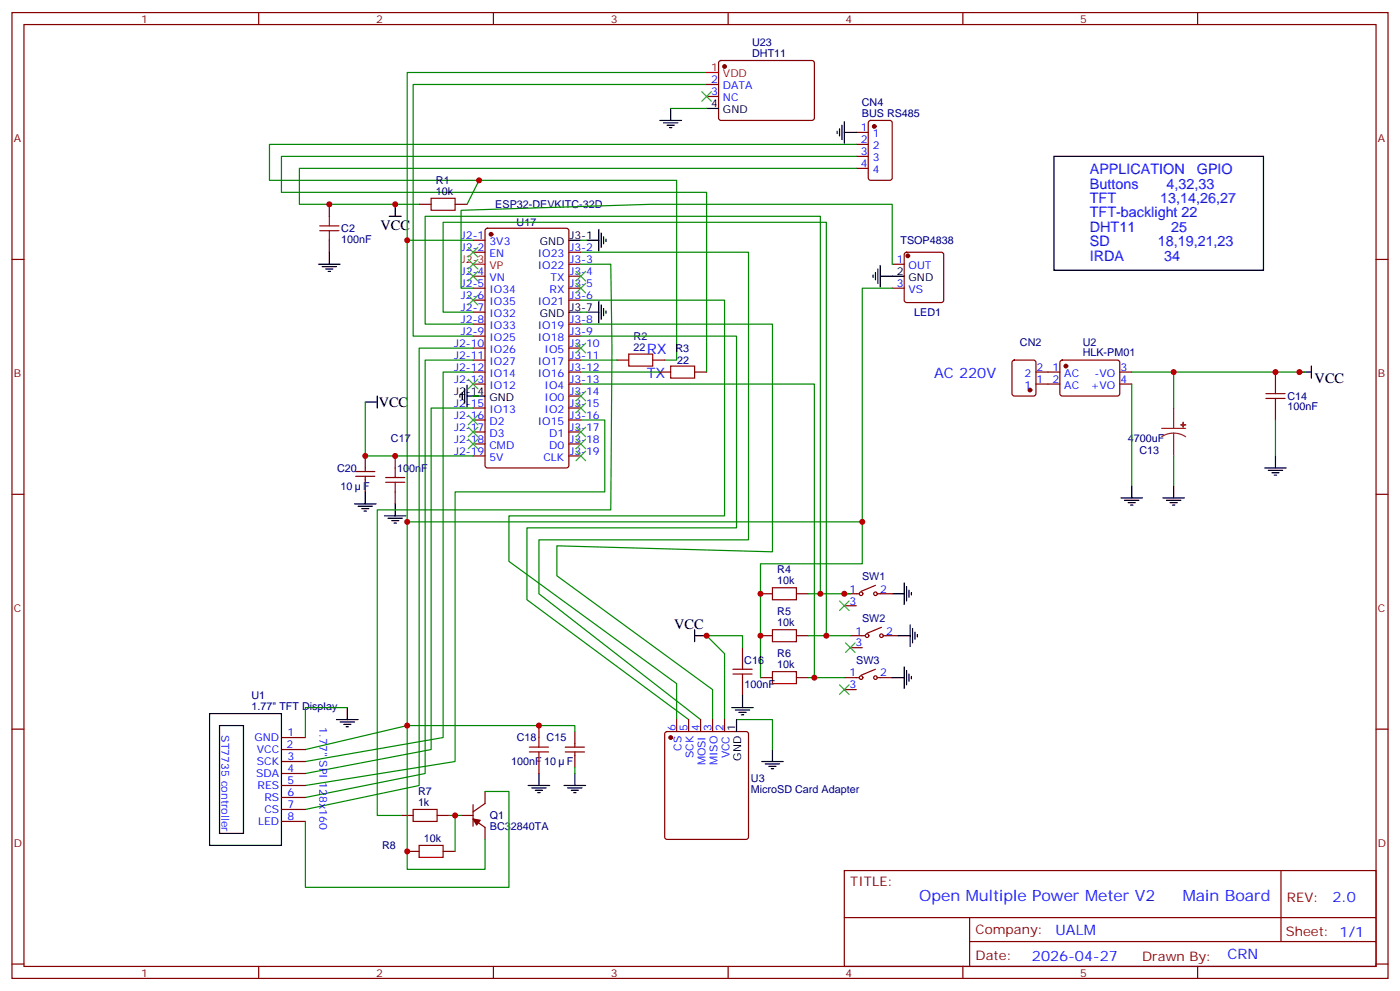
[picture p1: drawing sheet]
<svg xmlns="http://www.w3.org/2000/svg" width="412mm" height="292mm" viewBox="0 0 412 292" stroke-linecap="round" stroke-linejoin="round" font-family="sans-serif">
<g fill="none" stroke="#870000" stroke-width=".35">
<path d="M3.5 3.7h405.4v284.3h-405.4zM7.1 7.2h398.2v277.3h-398.2zM76.2 3.7v3.5M145.3 3.7v3.5M211.9 18l.5-.2 27.1 .1 .4 .6-.1 16.5-.6 .5-27.1-.1-.4-.7v-16.2zM214.5 3.7v3.5M283.6 3.7v3.5M352.8 3.7v3.5M208.1 24.9h3.6M208.1 28.4h3.6M252.2 39h3.6M256 35.7l.5-.2h5.6l.7 .4v16.5l-.4 .6-5.9 .1-.7-.5v-16.4z"/>
<path d="M252.2 42.5h3.6M252.2 46h3.6M252.2 49.6h3.6M3.5 76.4h3.6M97 60.1v3.6M97 70.7v3.6M123.5 60.1h3.5M134.1 60.1h3.5M139.3 70.7h3.6M139.3 74.3h3.6M143.1 67.4l.5-.2h23.3l.6 .4 .1 69.5-.5 .6-23.5 .1-.7-.5v-69.4zM167.6 74.3h3.5"/>
<path d="M167.6 77.8h3.5M262.8 77.8h3.5M266.6 74.5l.5-.2h10.2l.5 .2 .2 .5v13.4l-.2 .5-.5 .2h-10.2l-.5-.3-.3-.4v-13.4zM405.3 76.4h3.6M139.3 81.3h3.6M139.3 84.8h3.6M139.3 88.4h3.6M139.3 91.9h3.6M139.3 95.4h3.6M139.3 99h3.6M167.6 81.3h3.5M167.6 84.8h3.5"/>
<path d="M167.6 88.4h3.5M167.6 95.4h3.5M167.6 99h3.5M262.8 84.8h3.5M139.3 106h3.6M139.3 109.5h3.6M139.3 113.1h3.6M139.3 102.5h3.6M167.6 106h3.5M167.6 109.5h3.5M167.6 113.1h3.5M167.6 102.5h3.5"/>
<path d="M167.6 116.6h3.5M181.7 106h3.5M192.3 106h3.5M194 109.5h3.6M204.6 109.5h3.5M298.3 106.2l.5-.2h5.6l.7 .4 .1 9.5-.5 .6-5.9 .1-.6-.5-.1-9.4zM305.2 109.5h7M305.2 113.1h7M312.4 106.2l.5-.2 16.5 .1 .4 .6v9.5l-.7 .4-16.5-.1-.4-.6v-9.2zM329.8 109.5h3.6M329.8 113.1h3.6M375.7 109.5v3.6"/>
<path d="M104.8 138.8h5.6M107.6 134.2v4.6M116.4 134.2v3.6M139.3 120.1h3.6M139.3 123.6h3.6M139.3 127.2h3.6M139.3 130.7h3.6M139.3 134.2h3.6M167.6 120.1h3.5M167.6 123.6h3.5M167.6 127.2h3.5M167.6 130.7h3.5"/>
<path d="M167.6 134.2h3.5M375.7 120.1v3.5M3.5 145.5h3.6M104.8 140.2h5.6M107.6 140.2v4.6M116.4 144.8v3.5M405.3 145.5h3.6M224 174.8h3.5M234.6 174.8h3.5M248.7 174.8h4.2M248.7 178.3h3.5M257.9 172.3l-4.3 1.8"/>
<path d="M258.6 174.8h4.2M218.7 190.7v3.5M224 187.1h3.5M224 199.5h3.5M234.6 187.1h3.5M234.6 199.5h3.5M248.7 199.5h4.2M250.5 187.1h4.2M250.5 190.7h3.5M257.9 197l-4.3 1.8M258.6 199.5h4.2M259.6 184.7l-4.2 1.7"/>
<path d="M260.3 187.1h4.3M3.5 214.7h3.6M82.9 217.1h7.1M158.7 213.6v3.5M166.5 220h5.7M169.3 215.4v4.6M196 215.6l.5-.2h23.3l.5 .2 .2 .5v30.3l-.2 .5-.5 .2h-23.3l-.5-.2-.2-.5v-30.3zM199.3 211.8v3.6M202.8 211.8v3.6M206.4 211.8v3.6M209.9 211.8v3.6M213.4 211.8v3.6"/>
<path d="M218.7 201.3v3.5M248.7 203h3.5M405.3 214.7h3.6M82.9 220.7h7.1M82.9 224.2h7.1M82.9 227.7h7.1M82.9 234.8h7.1M82.9 238.3h7.1M82.9 231.2h7.1M139.3 236.9v6.3M142.9 233v3.5l-3.6 2.5M158.7 224.2v3.5"/>
<path d="M166.5 221.4h5.7M169.3 221.4v4.6M82.9 241.8h7.1M118.2 240.1h3.5M119.9 250.6h3.6M128.8 240.1h3.5M130.5 250.6h3.6M135.8 240.1h3.5M139.3 241.1l3.6 2.5v3.5M248.7 256.3h156.6v28.2h-156.6zM377.3 256.3v20.9M248.7 270.1h156.5"/>
<path d="M285.6 277.2h119.6M285.6 270.1v14.2M3.5 283.8h3.6M76.2 284.5v3.5M145.3 284.5v3.5M214.5 284.5v3.5M283.6 284.5v3.5M352.8 284.5v3.5M405.3 283.8h3.6"/>
<circle cx="253.6" cy="174.8" r=".53"/>
<circle cx="257.9" cy="174.8" r=".53"/>
<circle cx="253.6" cy="199.5" r=".53"/>
<circle cx="255.4" cy="187.1" r=".53"/>
<circle cx="257.9" cy="199.5" r=".53"/>
<circle cx="259.6" cy="187.1" r=".53"/>
</g>
<g fill="none" stroke="#008700" stroke-width=".35">
<path d="M197.6 31.9h10.5M208.1 21.3h-88.2v192.3l-29.9 7.1M208.1 24.9h-86.4v74.1h17.6M141.1 53.1l-3.5 7M252.2 42.5h-172.8v10.6h119.9v52.9h-3.5M252.2 46h-169.3v10.6h125.2v52.9M252.2 49.6h-164v10.5h35.3M119.9 70.7h19.4M171.1 74.3h49.4v84.6h-61.8v15.9l47.7 37M171.1 77.8h8.8l.4 24.7-.4 47.6h-68.8v90h7.1M171.1 70.7h1.8M262.8 77.8v-17.7h-71.2l-55.8 1.8v22.9h3.5"/>
<path d="M139.3 95.4h-14.1v-31.7h116.5v111.1h8.8M139.3 91.9h-8.8v-26.5h112.9v121.7h7.1M171.1 95.4h56.4v67.1l-63.5-1.8v8.8l45.9 33.5v8.8M171.1 99h45.9v56.4h-61.8v21.2l47.6 35.2M171.1 88.4h42.3v63.5h-63.5v13.4l49.4 36v10.5M171.1 91.9h1.8M262.8 84.8h-8.8v68.8M107.6 118.4v15.8h31.7M139.3 106h-14.1v121.7l-35.2 7.1M139.3 102.5h-15.8v128.7l-33.5 7.1M139.3 109.5h-8.8v107.6l-40.5 7.1M139.3 116.6h1.8"/>
<path d="M171.1 113.1h68.8v86.4M171.1 109.5h22.9M171.1 106h10.6M333.4 109.5h51.1M333.4 113.1v30M345.7 109.5v10.6M139.3 120.1h-12.3v100.6l-37 7M171.1 123.6h7.1v21.2h-44.1v79.4l-44.1 7M345.7 134.2v8.9M375.7 123.6v10.6M119.9 153.6h134.1v12.4h-30v33.5M238.1 174.8h3.6"/>
<path d="M218.7 190.7v-3.6h-10.6l5.3 5.3v19.4M238.1 187.1h5.3M238.1 199.5h10.6M102.3 208.3h-12.3v8.8M169.3 215.4v-1.8h-49.4v42.3h23v-8.8M217 211.8h10.5v8.9M142.9 233h7v28.2h-59.9v-19.4M169.3 226v1.7M132.3 240.1h3.5M134.1 240.1v10.5"/>
</g>
<g fill="none" stroke="#a10000" stroke-width=".35">
<path d="M127 58.4h7.1v3.5h-7.1zM94.2 67.9h5.6M94.2 66.5h5.6M97 63.7v2.8M97 67.9v2.8M185.2 104.2h7.1v3.6h-7.1zM197.6 107.8h7v3.5h-7zM372.9 115.9h5.6M372.9 117.3h5.6M375.7 113.1v2.8M375.7 117.3v2.8M116.4 137.8v2.8"/>
<path d="M113.6 142h5.6M113.6 140.6h5.6M116.4 142v2.8M227.5 173h7.1v3.6h-7.1zM215.9 198.4h5.6M215.9 197h5.6M218.7 194.2v2.8M218.7 198.4v2.9M227.5 185.4h7.1v3.5h-7.1zM227.5 197.7h7.1v3.6h-7.1zM155.9 220h5.7M158.7 217.1v2.9"/>
<path d="M121.7 238.3h7.1v3.5h-7.1zM155.9 221.4h5.7M158.7 221.4v2.8M123.5 248.9h7v3.5h-7z"/>
</g>
<g fill="#870000" stroke="#870000" stroke-width=".35">
<path d="M139.3 241.1l2.2 .4-1.1 1.4z"/>
<circle cx="303.4" cy="114.8" r=".53"/>
<circle cx="144.6" cy="69" r=".53"/>
<circle cx="257.5" cy="37.2" r=".53"/>
<circle cx="267.4" cy="75.3" r=".53"/>
<circle cx="213.4" cy="19.6" r=".53"/>
<circle cx="314" cy="107.8" r=".53"/>
<circle cx="197.6" cy="217.1" r=".53"/>
</g>
<g fill="none" stroke="#000" stroke-width=".35">
<path d="M194.4 35.5h6.3M195.4 36.2h4.3M196.5 36.9h2.1M197.2 37.6h.7M197.6 31.9v3.6M208.1 31.9h3.6M246.6 38.6v.7M247.3 37.9v2.1M248 36.9v4.2M248.7 39h3.5M248.7 35.8v6.4M310.4 46h61.8v33.6h-61.8z"/>
<path d="M93.8 77.8h6.4M94.9 78.5h4.2M96 79.2h2.1M96.7 79.9h.7M97 74.3v3.5M114.7 63.7h3.5M116.4 60.1v3.6M167.6 70.7h3.5M172.9 70.7h3.5M176.4 67.6v6.3M177.1 68.6v4.2M177.8 69.7v2.1"/>
<path d="M178.5 70.4v.7M258.6 79.2v4.2M259.3 78.1v6.4M167.6 91.9h3.5M172.9 91.9h3.5M176.4 88.7v6.4M177.1 89.8v4.2M177.8 90.8v2.2M178.5 91.5v.8M257.2 81v.7M257.9 80.3v2.1M259.3 81.3h7"/>
<path d="M107.6 118.4h3.5M111.1 116.6v3.5M135.5 116.2v.7M136.2 115.5v2.2M136.9 114.5v4.2M137.6 116.6h5.3M137.6 113.4v6.4M382.8 109.5h3.5M386.3 107.8v3.5M372.5 137.8h6.4M373.6 138.5h4.2M374.6 139.2h2.2"/>
<path d="M375.4 139.9h.7M375.7 134.2v3.6M104.4 148.3h6.4M105.5 149h4.2M106.5 149.8h2.2M107.2 150.5h.7M107.6 144.8v3.5M113.2 151.9h6.4M114.3 152.6h4.2M115.4 153.3h2.1M116.1 154h.7M116.4 148.3v3.6"/>
<path d="M330.2 146.6h6.3M331.3 147.3h4.2M332.3 148h2.1M333 148.7h.7M333.4 143.1v3.5M342.5 146.6h6.4M343.6 147.3h4.2M344.7 148h2.1M345.4 148.7h.7M345.7 143.1v3.5M262.8 174.8h3.5M266.3 171.6v6.4"/>
<path d="M267.1 172.7v4.2M267.8 173.7v2.2M268.5 174.4v.8M204.6 187.1h3.5M204.6 185.4v3.5M262.8 199.5h3.5M264.6 187.1h3.5M266.3 196.3v6.4M267.1 197.4v4.2M267.8 198.4v2.2M268.1 184v6.3M268.5 199.1v.7"/>
<path d="M268.8 185v4.3M269.5 186.1v2.1M270.2 186.8v.7M61.7 210.1h21.2v38.8h-21.2zM64.7 213.6h7v31.8h-7zM99.1 211.8h6.4M100.2 212.5h4.2M101.2 213.3h2.2M102 214h.7M102.3 208.3v3.5M215.5 208.3h6.4M216.6 209h4.2"/>
<path d="M217 211.8v3.6M217.7 209.7h2.1M218.4 210.4h.7M218.7 204.8v3.5M155.6 231.2h6.3M156.6 232h4.3M157.7 232.7h2.1M158.4 233.4h.7M158.7 227.7v3.5M166.2 231.2h6.3M167.2 232h4.2M168.3 232.7h2.1"/>
<path d="M169 233.4h.7M169.3 227.7v3.5M224.4 224.2h6.3M225.4 224.9h4.3M226.5 225.6h2.1M227.2 226.3h.7M227.5 220.7v3.5"/>
</g>
<path d="M208.1 21.3h3.6M139.3 77.8h3.6" fill="none" stroke="#f00" stroke-width=".35"/>
<path d="M342.2 126.1h7M345.7 127.5l-1.8 .3-1.7 .8M345.7 127.5l1.9 .3 1.6 .8M345.7 120.1v6M345.7 127.5v6.7" fill="none" stroke="#8c2424" stroke-width=".35"/>
<g fill="#8c2424" stroke="#8c2424" stroke-width=".35">
<path d="M347.8 125.1h1.4z"/>
<path d="M348.5 124.4v1.4z"/>
</g>
<g fill="none" stroke="#3c3" stroke-width=".35">
<path d="M206.7 27l2.8 2.8M209.5 27l-2.8 2.8M137.9 72.8l2.9 2.9M137.9 76.4l2.9 2.8M137.9 79.9l2.9 2.8M140.8 72.8l-2.9 2.9M140.8 76.4l-2.9 2.8M140.8 79.9l-2.9 2.8M169.7 79.9l2.8 2.8M172.5 79.9l-2.8 2.8M137.9 87l2.9 2.8M140.8 87l-2.9 2.8"/>
<path d="M169.7 83.4l2.8 2.9M172.5 83.4l-2.8 2.9M137.9 111.7l2.9 2.8M140.8 111.7l-2.9 2.8M169.7 118.7l2.8 2.8M169.7 115.2l2.8 2.8M169.7 101.1l2.8 2.8M172.5 118.7l-2.8 2.8M172.5 115.2l-2.8 2.8M172.5 101.1l-2.8 2.8M137.9 122.2l2.9 2.9M137.9 125.8l2.9 2.8"/>
<path d="M137.9 129.3l2.9 2.8M140.8 122.2l-2.9 2.9M140.8 125.8l-2.9 2.8M140.8 129.3l-2.9 2.8M169.7 132.8l2.8 2.8M169.7 129.3l2.8 2.8M169.7 125.8l2.8 2.8M172.5 132.8l-2.8 2.8M172.5 129.3l-2.8 2.8M172.5 125.8l-2.8 2.8M247.3 176.9l2.8 2.8M250.1 176.9l-2.8 2.8"/>
<path d="M249.1 189.3l2.8 2.8M251.9 189.3l-2.8 2.8M247.3 201.6l2.8 2.8M250.1 201.6l-2.8 2.8"/>
</g>
<g fill="#c00">
<circle cx="141.1" cy="53.1" r=".88"/>
<circle cx="116.4" cy="60.1" r=".88"/>
<circle cx="243.4" cy="187.1" r=".88"/>
<circle cx="224" cy="187.1" r=".88"/>
<circle cx="224" cy="174.8" r=".88"/>
<circle cx="241.7" cy="174.8" r=".88"/>
<circle cx="248.7" cy="174.8" r=".88"/>
<circle cx="254" cy="153.6" r=".88"/>
<circle cx="97" cy="60.1" r=".88"/>
<circle cx="107.6" cy="134.2" r=".88"/>
<circle cx="116.4" cy="134.2" r=".88"/>
<circle cx="239.9" cy="199.5" r=".88"/>
<circle cx="382.8" cy="109.5" r=".88"/>
<circle cx="375.7" cy="109.5" r=".88"/>
<circle cx="345.7" cy="109.5" r=".88"/>
<circle cx="119.9" cy="213.6" r=".88"/>
<circle cx="119.9" cy="70.7" r=".88"/>
<circle cx="119.9" cy="153.6" r=".88"/>
<circle cx="119.9" cy="250.6" r=".88"/>
<circle cx="134.1" cy="240.1" r=".88"/>
<circle cx="158.8" cy="213.6" r=".88"/>
<circle cx="208.1" cy="187.1" r=".88"/>
</g>
<g font-size="4.6" fill="#00f">
<text x="270.8" y="265.3">Open Multiple Power Meter V2</text>
<text x="348.4" y="265.3">Main Board</text>
</g>
<g font-size="4.2" fill="#00f">
<text x="321" y="51.3">APPLICATION</text>
<text x="352.6" y="51.3">GPIO</text>
<text x="321" y="55.6">Buttons</text>
<text x="321" y="59.8">TFT</text>
<text x="341.7" y="59.8">13,14,26,27</text>
<text x="343.6" y="55.6">4,32,33</text>
<text x="321" y="64">TFT-backlight 22</text>
<text x="321" y="68.3">DHT11</text>
<text x="345" y="68.3">25</text>
<text x="321" y="72.5">SD</text>
<text x="321" y="76.7">IRDA</text>
<text x="341" y="72.5">18,19,21,23</text>
<text x="342.9" y="76.7">34</text>
<text x="190.5" y="104.2">RX</text>
<text x="190.5" y="111.3">TX</text>
<text x="275.2" y="111.3">AC 220V</text>
<text x="392.5" y="265.6">2.0</text>
<text x="310.9" y="275.1">UALM</text>
<text x="304" y="282.9">2026-04-27</text>
<text x="361.6" y="282.4">CRN</text>
</g>
<g font-size="4.2">
<text x="112.1" y="67.7">VCC</text>
<text x="387.3" y="112.7">VCC</text>
<text x="111.6" y="119.7">VCC</text>
<text x="198.6" y="185">VCC</text>
</g>
<g font-size="3.9" fill="#800">
<text x="250.5" y="260.9">TITLE:</text>
<text x="379.1" y="265.6">REV:</text>
<text x="287.4" y="275.1">Company:</text>
<text x="378.7" y="275.7">Sheet: 1/1</text>
<text x="287.4" y="282.8">Date:</text>
<text x="336.4" y="282.8">Drawn By:</text>
</g>
<g font-size="3.2" fill="#800">
<text x="41.6" y="6.7">1</text>
<text x="110.8" y="6.7">2</text>
<text x="179.9" y="6.7">3</text>
<text x="249.1" y="6.7">4</text>
<text x="318.2" y="6.7">5</text>
<text x="4.1" y="41.8">A</text>
<text x="405.9" y="41.8">A</text>
<text x="4.1" y="110.9">B</text>
<text x="405.9" y="110.9">B</text>
<text x="4.1" y="180.1">C</text>
<text x="405.9" y="180.1">C</text>
<text x="4.1" y="249.2">D</text>
<text x="405.9" y="249.2">D</text>
<text x="41.6" y="287.5">1</text>
<text x="110.8" y="287.5">2</text>
<text x="179.9" y="287.5">3</text>
<text x="249.1" y="287.5">4</text>
<text x="318.2" y="287.5">5</text>
</g>
<g font-size="3.2" fill="#000080">
<text x="221.6" y="16.8">DHT11</text>
<text x="221.6" y="13.6">U23</text>
<text x="253.9" y="34.4">BUS RS485</text>
<text x="253.9" y="31.2">CN4</text>
<text x="128.4" y="57.3">10k</text>
<text x="128.4" y="54.1">R1</text>
<text x="145.9" y="61.3">ESP32-DEVKITC-32D</text>
<text x="100.5" y="71.4">100nF</text>
<text x="100.5" y="68.3">C2</text>
<text x="152.2" y="66.6">U17</text>
<text x="265.3" y="71.9">TSOP4838</text>
<text x="269.3" y="93">LED1</text>
<text x="186.6" y="100">R2</text>
<text x="300.4" y="101.8">CN2</text>
<text x="318.9" y="101.8">U2</text>
<text x="186.6" y="103.2">22</text>
<text x="199" y="103.6">R3</text>
<text x="199.4" y="107.1">22</text>
<text x="318.9" y="105">HLK-PM01</text>
<text x="379.2" y="117.7">C14</text>
<text x="379.2" y="120.8">100nF</text>
<text x="115.2" y="130.1">C17</text>
<text x="332.2" y="130.1">4700uF</text>
<text x="335.6" y="133.6">C13</text>
<text x="99.3" y="138.9">C20</text>
<text x="117" y="138.9">100nF</text>
<text x="100.3" y="144.2">10</text>
<text x="107" y="144.2">F</text>
<text x="229" y="172">10k</text>
<text x="229" y="168.8">R4</text>
<text x="254" y="170.6">SW1</text>
<text x="229" y="184.3">10k</text>
<text x="229" y="181.1">R5</text>
<text x="254" y="183">SW2</text>
<text x="219.2" y="195.4">C16</text>
<text x="229" y="196.7">10k</text>
<text x="229" y="193.5">R6</text>
<text x="252.2" y="195.3">SW3</text>
<text x="219.3" y="202.4">100nF</text>
<text x="74.1" y="209">1.77&quot; TFT Display</text>
<text x="74.1" y="205.8">U1</text>
<text x="152.2" y="218.3">C18</text>
<text x="161" y="218.3">C15</text>
<text x="150.6" y="225.3">100nF</text>
<text x="160.3" y="225.3">10</text>
<text x="167" y="225.3">F</text>
<text x="221.2" y="233.5">MicroSD Card Adapter</text>
<text x="221.2" y="230.3">U3</text>
<text x="123.1" y="237.2">1k</text>
<text x="123.1" y="234">R7</text>
<text x="144.3" y="244.3">BC32840TA</text>
<text x="144.3" y="241.1">Q1</text>
<text x="112.6" y="250">R8</text>
<text x="124.9" y="247.8">10k</text>
</g>
<g font-size="3.2" fill="#f00">
<text x="209.5" y="21">1</text>
<text x="213" y="22.8">VDD</text>
<text x="135.8" y="77.4">J2-3</text>
<text x="144.2" y="79.2">VP</text>
</g>
<g font-size="3.2" fill="#00f">
<text x="209.5" y="24.5">2</text>
<text x="209.5" y="28">3</text>
<text x="213" y="26.3">DATA</text>
<text x="213" y="29.8">NC</text>
<text x="253.6" y="38.6">1</text>
<text x="257.1" y="40.4">1</text>
<text x="253.6" y="42.2">2</text>
<text x="253.6" y="45.7">3</text>
<text x="257.1" y="43.9">2</text>
<text x="257.1" y="47.4">3</text>
<text x="253.6" y="49.2">4</text>
<text x="257.1" y="51">4</text>
<text x="135.8" y="70.4">J2-1</text>
<text x="135.8" y="73.9">J2-2</text>
<text x="144.2" y="72.1">3V3</text>
<text x="144.2" y="75.7">EN</text>
<text x="158.4" y="75.7">IO23</text>
<text x="167.7" y="73.9">J3-2</text>
<text x="167.7" y="77.4">J3-3</text>
<text x="264.2" y="77.4">1</text>
<text x="135.8" y="81">J2-4</text>
<text x="144.2" y="82.7">VN</text>
<text x="158.4" y="79.2">IO22</text>
<text x="162.1" y="82.7">TX</text>
<text x="167.7" y="81">J3-4</text>
<text x="267.7" y="79.2">OUT</text>
<text x="135.8" y="84.5">J2-5</text>
<text x="135.8" y="88">J2-6</text>
<text x="144.2" y="86.3">IO34</text>
<text x="144.2" y="89.8">IO35</text>
<text x="158.4" y="89.8">IO21</text>
<text x="161.9" y="86.3">RX</text>
<text x="167.7" y="84.5">J3-5</text>
<text x="167.7" y="88">J3-6</text>
<text x="264.2" y="84.5">3</text>
<text x="267.7" y="86.3">VS</text>
<text x="135.8" y="91.5">J2-7</text>
<text x="135.8" y="95.1">J2-8</text>
<text x="144.2" y="93.3">IO32</text>
<text x="167.7" y="95.1">J3-8</text>
<text x="135.8" y="98.6">J2-9</text>
<text x="144.2" y="96.8">IO33</text>
<text x="144.2" y="100.4">IO25</text>
<text x="158.4" y="96.8">IO19</text>
<text x="158.4" y="100.4">IO18</text>
<text x="167.7" y="98.6">J3-9</text>
<text x="133.8" y="102.1">J2-10</text>
<text x="133.8" y="105.7">J2-11</text>
<text x="144.2" y="103.9">IO26</text>
<text x="144.2" y="107.4">IO27</text>
<text x="158.4" y="107.4">IO17</text>
<text x="160.4" y="103.9">IO5</text>
<text x="167.7" y="102.1">J3-10</text>
<text x="167.7" y="105.7">J3-11</text>
<text x="133.8" y="109.2">J2-12</text>
<text x="133.8" y="112.7">J2-13</text>
<text x="144.2" y="110.9">IO14</text>
<text x="158.4" y="110.9">IO16</text>
<text x="167.7" y="109.2">J3-12</text>
<text x="167.7" y="112.7">J3-13</text>
<text x="301.8" y="110.9">2</text>
<text x="305.3" y="112.7">1</text>
<text x="305.3" y="109.2">2</text>
<text x="310" y="109.2">1</text>
<text x="310" y="112.7">2</text>
<text x="313.5" y="110.9">AC</text>
<text x="322.4" y="110.9">-VO</text>
<text x="330" y="109.2">3</text>
<text x="330" y="112.7">4</text>
<text x="133.8" y="119.8">J2-15</text>
<text x="144.2" y="114.5">IO12</text>
<text x="160.4" y="114.5">IO4</text>
<text x="160.4" y="118">IO0</text>
<text x="167.7" y="116.2">J3-14</text>
<text x="167.7" y="119.8">J3-15</text>
<text x="301.8" y="114.5">1</text>
<text x="313.5" y="114.5">AC</text>
<text x="321.3" y="114.5">+VO</text>
<text x="133.8" y="123.3">J2-16</text>
<text x="144.2" y="121.5">IO13</text>
<text x="144.2" y="125.1">D2</text>
<text x="158.4" y="125.1">IO15</text>
<text x="160.4" y="121.5">IO2</text>
<text x="167.7" y="123.3">J3-16</text>
<text x="133.8" y="126.8">J2-17</text>
<text x="133.8" y="130.4">J2-18</text>
<text x="144.2" y="128.6">D3</text>
<text x="161.8" y="128.6">D1</text>
<text x="167.7" y="126.8">J3-17</text>
<text x="167.7" y="130.4">J3-18</text>
<text x="133.8" y="133.9">J2-19</text>
<text x="144.2" y="132.1">CMD</text>
<text x="144.2" y="135.6">5V</text>
<text x="160.1" y="135.6">CLK</text>
<text x="161.8" y="132.1">D0</text>
<text x="167.7" y="133.9">J3-19</text>
<text x="250.2" y="174.4">1</text>
<text x="250.2" y="178">3</text>
<text x="259.3" y="174.4">2</text>
<text x="252" y="186.8">1</text>
<text x="252" y="190.3">3</text>
<text x="261.1" y="186.8">2</text>
<text x="250.2" y="199.1">1</text>
<text x="250.2" y="202.7">3</text>
<text x="259.3" y="199.1">2</text>
<text x="94.1" y="214" transform="rotate(90 94.1 214)">1.77&quot; SPI 128x160</text>
<text x="199" y="215.2" transform="rotate(-90 199 215.2)">6</text>
<text x="202.5" y="215.2" transform="rotate(-90 202.5 215.2)">5</text>
<text x="206" y="215.2" transform="rotate(-90 206 215.2)">4</text>
<text x="209.5" y="215.2" transform="rotate(-90 209.5 215.2)">3</text>
<text x="213.1" y="215.2" transform="rotate(-90 213.1 215.2)">2</text>
<text x="65.3" y="216.5" transform="rotate(90 65.3 216.5)">ST7735 controller</text>
<text x="75" y="218.2">GND</text>
<text x="75.7" y="221.7">VCC</text>
<text x="84.4" y="220.3">2</text>
<text x="84.7" y="216.8">1</text>
<text x="200.7" y="221.1" transform="rotate(-90 200.7 221.1)">CS</text>
<text x="75.7" y="225.2">SCK</text>
<text x="84.7" y="223.8">3</text>
<text x="84.7" y="227.4">4</text>
<text x="204.3" y="223.3" transform="rotate(-90 204.3 223.3)">SCK</text>
<text x="207.8" y="225.4" transform="rotate(-90 207.8 225.4)">MOSI</text>
<text x="211.3" y="225.4" transform="rotate(-90 211.3 225.4)">MISO</text>
<text x="214.8" y="223.3" transform="rotate(-90 214.8 223.3)">VCC</text>
<text x="75.5" y="228.8">SDA</text>
<text x="75.9" y="232.3">RES</text>
<text x="84.7" y="230.9">5</text>
<text x="77.9" y="239.4">CS</text>
<text x="77.9" y="235.8">RS</text>
<text x="84.7" y="234.4">6</text>
<text x="84.7" y="237.9">7</text>
<text x="76.1" y="242.9">LED</text>
<text x="84.7" y="241.5">8</text>
</g>
<g font-size="3.2">
<text x="209.5" y="31.6">4</text>
<text x="213" y="33.3">GND</text>
<text x="167.7" y="70.4">J3-1</text>
<text x="159" y="72.1">GND</text>
<text x="264.2" y="81">2</text>
<text x="267.7" y="82.7">GND</text>
<text x="159" y="93.3">GND</text>
<text x="167.7" y="91.5">J3-7</text>
<text x="133.8" y="116.2">J2-14</text>
<text x="144.2" y="118">GND</text>
<text x="216.6" y="215.2" transform="rotate(-90 216.6 215.2)">1</text>
<text x="218.4" y="224" transform="rotate(-90 218.4 224)">GND</text>
</g>
</svg>
